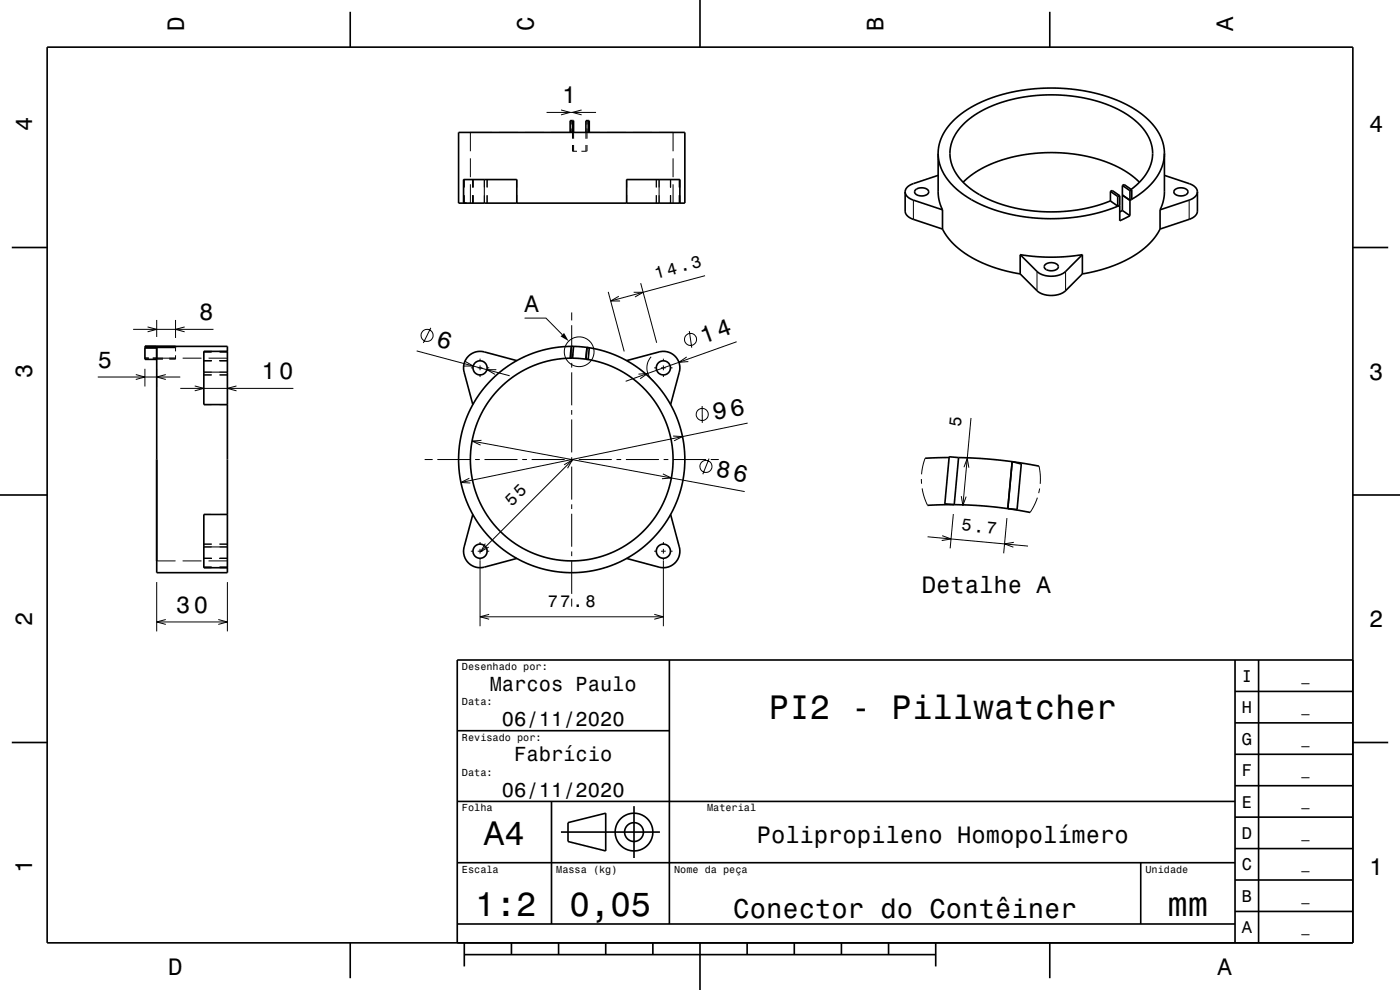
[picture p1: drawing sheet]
<svg xmlns="http://www.w3.org/2000/svg" width="297mm" height="210mm" viewBox="0 0 297 210" stroke-linecap="round" stroke-linejoin="round" font-family="sans-serif">
<g fill="none" stroke="#000" stroke-width=".21">
<path d="M98.3 38.1v1.7M98.5 38.1v1.7M99.8 33.6v4M99.8 39.1v4M100.3 38.1v1.7M102.7 38.1v5M103.3 38.1v1.7M104.4 28.1h-4.6v4M105.9 28.1h4M109.6 38.1v1.7M111.4 28.1h4M116 23.8h10.4"/>
<path d="M116.9 28.1h4.6M119 23.3l2 .5-2 .6M121.2 25.6v.8M121.2 27.3v.8M121.5 28.1v1.3M121.5 30.8v1.3h.9M121.6 28.1l.1 1.3M121.7 30.8v1.3M123.3 32.1h1.1M123.4 23.3l-1.9 .5 1.9 .6M124.3 30.8v1.3M124.5 30.8l-.1 1.3"/>
<path d="M124.5 25.6v.8M124.5 27.3v2.1M127.3 28.1h-3v1.3M128.8 28.1h4M132.9 38.1v1.7M134.3 28.1h4M139.2 38.1v1.7M139.8 28.1h3v4M139.8 38.1v5M142.2 38.1v1.7M142.8 33.6v4M142.8 39.1v4"/>
<path d="M144.1 38.1v1.7M144.2 38.1v1.7M98.3 41.4v1.7M98.5 41.4v1.7M100.3 41.4v1.7M103.3 41.4v1.7M109.6 41.4v1.7M132.9 41.4v1.7M139.2 41.4v1.7M142.2 41.4v1.7M144.1 41.4v1.7M144.2 41.4v1.7"/>
<path d="M149.6 58.5l-20.1 5.3M193.8 42.4v4.1M220 57.6v4.1M226.1 57.6v4.1M252.3 42.4v4.1M20.7 80h17.5M28.2 69.9h17.1M28.8 79.5l1.9 .5-1.9 .5M30.7 78.2v3.8M30.7 76h.9M30.7 76.2h.9M30.7 75.9h.9"/>
<path d="M31.3 69.3l1.9 .6-1.9 .5M32.4 76h4.8M32.4 76.2h2.2M32.4 75.9h.8M33.2 73.5h.1M33.2 67.9v3.6M33.2 78.2v3.8M35.2 79.5l-2 .5 2 .5M37.2 67.9v3.8M37.2 73.7v.8M37.2 75.4v.8h-1.3M38.7 76h4"/>
<path d="M39.2 69.3l-2 .6 2 .5M43.2 78.9h5M43.2 74.7h1.7M43.2 76.5h1.7M43.2 79.5h1.7M43.2 74.5h1.7M44.2 76h4M46.6 74.7h1.6M46.6 76.5h1.6M46.6 79.5h1.6M46.6 74.5h1.6M88.4 74.4l19.7 5.3"/>
<path d="M91.4 69.5l-1.6 3.2M98.7 76.6l1.7 1h-2M99.9 78h.4M101.3 78h1M101.8 76.1v.4M101.8 77.5v1M101.8 79.5v.5M103.3 78h.5M105.3 78.4h-2l1.7 1M111.3 67.5h4.5l3.5 3.5M121.2 73.5h.5l-.1 .8M121.3 66.3v1.7"/>
<path d="M121.3 69v7M121.3 77v1M121.3 79v7M121.5 75.1v.9M129 61.9l3.4 12.7M131.3 62.8l-1.8 1h2M134.4 62h2l-1.7 1M135.4 79.4l2-.2-1.6 1.1M135.9 60.1l3.4 12.6M138.1 75.7a3.5 3.5 0 0 0 .5 5.1M138.8 78h.4M140.2 78h1"/>
<path d="M140.7 76.1v.4M140.7 77.5v1M140.7 79.5v.5M142.2 78h.5M145.7 75.7l-1.7 1.2 2-.2M146.2 70.2l.5 3.6M156.3 72.5l-23.6 8.4M38.2 82.4h24M41.3 81.9l1.9 .5-1.9 .5M43.2 85.8h1.7M46.6 85.8h1.6M50.2 81.9l-2 .5 2 .5"/>
<path d="M90.1 97.5h1.7M92.8 97.5h7M100.1 93.6l57.9 10.7M100.8 97.5h1M102.1 93.4l-2 .2 1.8 .8M102.8 97.5h7M110.8 97.5h1M112.8 97.5h7M119.7 98.6l1.7-1-1 1.7M120.8 97.5h1M121.3 87v1M121.3 89v7"/>
<path d="M121.3 97v1M121.3 99v7M121.4 97.6l-19.4 19.4M122.8 97.5h7M130.8 97.5h1M132.8 97.5h7M140.8 97.5h1M142.8 97.5h7M142.8 92.5l2 .1-1.8 .9M149 86.1v3.6M150.4 97.3l-1.3 3.3M150.8 97.5h1.7"/>
<path d="M158.6 89.8l-60.8 12.5M196.3 97.2l-.5 1.7-.3 1.7M204.5 99.1l.7-1.9 .3 2M206 88.7l-1.7 18.5M220.4 98.9l.3 2v1.7M33.2 119h4M38.7 119h4M43.2 118.5h1.7M43.2 109.1h1.7M43.2 116h5M43.2 115.4h1.7M43.2 118.4h1.7"/>
<path d="M44.2 119h4M46.6 118.5h1.6M46.6 109.1h1.6M46.6 115.4h1.6M46.6 118.4h1.6M48.2 119.8v.2M99.6 101.4l-1.8 .9 2 .2M99.9 116.9h.4M101.3 116.9h1M101.8 115v.4M101.8 116.4v1M101.8 118.4v14.4"/>
<path d="M103 115.3l-1 1.7 1.7-1M103.3 116.9h.5M121.3 107v1M121.3 109v7M121.3 117v1M121.3 119v7M138.8 116.9h.4M140.2 116.9h1M140.6 100.5l1.8 .9-2 .2M140.7 115v.4M140.7 116.4v1M140.7 118.4v14.4"/>
<path d="M142.2 116.9h.5M195.5 101.6v1M195.6 103.6l.4 1.7 .8 1.9M196.8 113.9l21.3 1.9M199.9 113.6l1.9 .7-2 .4M202.2 109l-.6 7.3M203.9 105.3l.4 1.9 .7-1.9M213.6 109.9l-.7 7.5M215.1 115l-2 .4 1.9 .7M220.1 105.6l-.7 1.6-.9 1.5M220.5 103.6l-.1 1M33.2 123.5v10.4"/>
<path d="M33.2 131.9h15M35.2 131.4l-2 .5 2 .6M43.2 120.3h1.7M43.2 120.4h1.7M46.3 131.4l1.9 .5-1.9 .6M46.6 120.3h1.6M48.2 120.2v.2h-1.6M48.2 123.5v10.4M101.8 130.8h38.9M103.8 130.3l-2 .5 2 .6M121.3 127v1.7M138.8 130.3l1.9 .5-1.9 .6"/>
<circle cx="90.6" cy="71.1" r="1.28"/>
<circle cx="122.9" cy="74.6" r="3.2"/>
<circle cx="146.5" cy="72" r="1.28"/>
<circle cx="149" cy="87.9" r="1.28"/>
<circle cx="149.8" cy="98.9" r="1.28"/>
</g>
<g fill="none" stroke="#000" stroke-width=".35">
<path d="M10 10h277v190h-277zM74.3 2.5v7.5M148.5 0v10M222.7 2.5v7.5M97.3 28.1h48v15h-48zM121 28.1v-2.5h.7v2.5M121.5 25.6v2.5M124.3 28.1v-2.5h.7v2.5M124.8 25.6v2.5M199 32.5v8.8l.3 1.6 .6 1.6M199 32.5l.1-1.3 .5-1.6 1.3-2.5 2.3-2.4 3.1-2.1 3.7-1.7 4.2-1.3 4.5-.7 4.3-.2 4.7 .2 4.3 .8 4.2 1.3 3.7 1.7 3.2 2.2 2.2 2.4 .6 1.1 .7 1.6 .4 2.5M199 32.5l.2 1.9 .8 2 1.1 1.7 1.5 1.7 1.9 1.5 2.3 1.4 2.7 1.3 2.6 .9 2.7 .7 3.4 .5 3.5 .3 3.2-.1 3.5-.3 3.1-.5 3.2-.8 2.8-1.1-.4 .1"/>
<path d="M199 37.2l-5.8 2-.9 .7-.3 .8M204.3 38.7l1.6-1.4 1.6-1.1 2.2-1.2 2.3-.9 2.4-.7 2.9-.6 2.9-.3 2.8-.1 2.9 .1 2.7 .3 2.6 .5 2.5 .7 2.3 .9 2.1 1 2 1.3 1.6 1.5M238.1 39.3v5.3M238.1 39.3l1.6 1.1M238.1 39.3l.4-.1 1.6 1.1M247 37.2l5.8 2 .9 .7 .3 .8M247 32.5v8.9l-.3 1.6-.6 1.5M247 32.5l-.4 2.6-.5 1.3-.8 1.3-2.1 2.3-3.1 2.3M2.5 52.5h7.5M98.3 43.1v-5h11.3v5M132.9 43.1v-5h11.3v5M192 40.7v4.2l.6 1 1 .6 6.3 2.1"/>
<path d="M192 40.7l.3 .8 .9 .7 6.7 2.3M194.2 40.3a1.97 1.97 0 0 1 2.8 .3 1.34 1.34 0 0 1-1.8 .9 .88 .88 0 0 1-.9-.3 .88 .88 0 0 1-.1-.9zM199.9 48.6l1 1.6 1.4 1.6 1.7 1.4 2.1 1.4 2.5 1.2 2.2 .9 2.7 .8 2.9 .6M199.9 44.5v4.1M216.4 58.1l3.6 3.6a5.1 5.1 0 0 0 6.1 0l3.5-3.6M216.4 54l3.6 3.6a5.1 5.1 0 0 0 6.1 0l3.5-3.6M216.4 54l2.7 .4 3.5 .2 3.7-.2 3.3-.4M216.4 54v4.1M221.7 56.2a1.97 1.97 0 0 1 2.8 .2 1.23 1.23 0 0 1-1.7 1 1.03 1.03 0 0 1-1.2-1.1zM229.6 54v4.1M235.6 40.6l.3-.2 1.6 1.1M235.6 40.6v2"/>
<path d="M235.6 42.6l1.5 1.1M235.6 40.6l1.5 1.1M237.1 41.7v2M237.5 41.5v5.3l2.2-1M237.5 41.5l-.4 .2M238.1 44.6l-.6 .4M238.1 44.6l1.6 1.2M239.7 40.4v5.4M240 40.2l1.4-1.2 1.2-1.3 .8-1.2 .7-1.4 .3-1.4 .1-1.3-.1-1.3-.5-1.4-.7-1.4-.9-1.2-2.5-2.3-3.3-2-4.3-1.5-4.2-.8-5-.4-4.7 .3-4.5 .9-4 1.4-3.5 2.1-1.6 1.3-1.1 1.1-.9 1.3-.6 1.3-.5 2v1.7l.4 1.8 1 1.7 1.4 1.7 2.1 1.8 2.2 1.3 2.6 1.1 2.6 .9 2.8 .6 3.4 .4 3 .1 3.3-.1 3.1-.4 3.3-.8 2.8-1M240.1 40.3v2l-.4 .2-1.6-1.1M240.1 40.3l-.4 .1M246.1 48.6l-1 1.7-1.4 1.5-1.7 1.4-1.9 1.3-2.3 1.2-2.7 1-2.9 .9-2.6 .5"/>
<path d="M246.1 44.5v4.1M249.2 40.3a1.97 1.97 0 0 1 2.8 .3 1.32 1.32 0 0 1-1.8 .9 .87 .87 0 0 1-.9-.3 .87 .87 0 0 1-.1-.9zM254 40.7v4.2l-.5 .9-1 .7-6.4 2.1M254 40.7l-.4 .9-.9 .7-6.6 2.2M287 52.5h7.5M30.7 73.8h2.5M33.2 73.4v48.1h15v-48l-17.5-.1v2.8h2.5M37.2 73.5v.2h-6.5M48.2 74.5h-5v11.3h5M109.6 76.5l-6.9-1.8a3.5 3.5 0 0 0-4.2 4.2l1.8 6.9M121.2 73.5l-4.5 .4-2.4 .6-2.1 .8-4 2.1-2 1.4-1.7 1.5-1.7 1.9-1.4 1.8-2.1 3.9-1.4 4.3-.4 2.2-.2 2.5 .1 2.5 .3 2.5 1.2 4.3 2 4 1.5 2 1.4 1.8 3.4 2.9 3.9 2.3 4.2 1.5 2.2 .5 2.5 .2h2.5l2.5-.2 4.3-1.1 4.1-1.9 3.7-2.6 1.6-1.6 1.5-1.7 2.4-3.8 1.6-3.9 .6-2.4 .4-2.5 .1-2.5-.1-2.2-.3-2-.6-2.4-1.6-4-1.3-2.1-1.3-1.9-1.6-1.8-1.6-1.6-2-1.5-1.9-1.2-3.9-1.7-2.4-.7-2.2-.4M121.2 73.4l.5 .1"/>
<path d="M121.2 73.4l-.2 2.5 .5 .1M121.5 76l-4 .3-3.9 1.1-3.8 1.9-3.1 2.4-2.8 3.2-2.1 3.4-1.4 4-.6 4.2 .2 4 .9 3.9 1.8 3.9 2.3 3.2 2.9 2.8 3.6 2.3 3.9 1.6 4.2 .7h4l4.1-.9 2.1-.8 1.8-.9 3.5-2.4 2.8-2.8 2.4-3.5 1.5-3.7 .9-4.2v-4l-.7-3.9-1.5-4-2.1-3.4-2.9-3.1-3.5-2.4-3.8-1.8-3.9-.9M121.5 76l2.8 .2M121.7 73.5l2.8 .2M121.7 73.5l-.2 2.5M124.5 73.7l-.2 2.5M124.5 73.7l.5 .1-.2 2.4h-.5M132.9 76.5l6.9-1.8a3.5 3.5 0 0 1 4.3 4.2l-1.8 6.9M201.3 97l-5 .2M203.4 97.1l5.6 .2 5.7 .6M203.4 97.1l-1 10M203.4 97.1l-2-.2-1 10 2 .2"/>
<path d="M214.7 97.9l5.7 1M214.7 97.9l-.9 10M214.7 97.9l2 .5-.9 9.7-2-.2M0 105h10M48.2 109.1h-5v11.3h5M100.3 109.1l-1.8 6.9a3.5 3.5 0 0 0 4.2 4.3l6.9-1.8M142.3 109.1l1.8 6.9a3.5 3.5 0 0 1-4.3 4.3l-6.9-1.8M202.4 107.1l5.7 .2 5.7 .6M202.4 107.1l-5.6 .1M213.8 107.9l4.7 .8M287 105h10M142 140v56"/>
<path d="M262 140v60M267 140v60M287 140h-190v60M2.5 157.5h7.5M97 155h45M262 153.3h25M262 146.7h25M287 157.5h7.5M97 170h165M117 170v26M119 176.5h21M120.5 174.5l8-2v8l-8-2z"/>
<path d="M134.5 171v11M262 173.3h25M262 166.7h25M262 160h25M97 196h165M97 183h165M242 183v13M262 193.3h25M262 186.7h25M262 180h25M74.3 200v7.5M98.5 202.5h100"/>
<path d="M98.5 200v5M108.5 200v2.5M118.5 200v2.5M128.5 200v2.5M138.5 200v2.5M148.5 200v10M158.5 200v2.5M168.5 200v2.5M178.5 200v2.5M188.5 200v2.5M198.5 200v5M222.7 200v7.5"/>
<circle cx="101.8" cy="78" r="1.5"/>
<circle cx="140.7" cy="78" r="1.5"/>
<circle cx="101.8" cy="116.9" r="1.5"/>
<circle cx="140.7" cy="116.9" r="1.5"/>
<circle cx="134.5" cy="176.5" r="2"/>
<circle cx="134.5" cy="176.5" r="4"/>
</g>
<path d="M118.9 71.4l.8-.8 .9 1.8z" fill-rule="evenodd" fill="#000"/>
<g font-size="7.2">
<text x="163.1" y="152.6">PI2 - Pillwatcher</text>
<text x="102.7" y="179.3">A4</text>
<text x="100.8" y="194.3">1:2</text>
<text x="120.8" y="194.3">0,05</text>
<text x="247.7" y="194.3">mm</text>
</g>
<text font-size="5.8" x="155.6" y="194.6">Conector do Contêiner</text>
<text font-size="5.1" x="92.4" y="73.4" transform="rotate(15 92.4 73.4)">6</text>
<g font-size="5">
<text x="39" y="6.5" transform="rotate(-90 39 6.5)">D</text>
<text x="113.2" y="6.5" transform="rotate(-90 113.2 6.5)">C</text>
<text x="187.4" y="6.5" transform="rotate(-90 187.4 6.5)">B</text>
<text x="261.6" y="6.5" transform="rotate(-90 261.6 6.5)">A</text>
<text x="119.2" y="21.8">1</text>
<text x="6.8" y="27.8" transform="rotate(-90 6.8 27.8)">4</text>
<text x="290.5" y="28.1">4</text>
<text x="42.2" y="67.9">8</text>
<text x="111.3" y="66.3">A</text>
<text x="20.7" y="78">5</text>
<text x="149.2" y="72.9" transform="rotate(-20 149.2 72.9)">14</text>
<text x="6.8" y="80.3" transform="rotate(-90 6.8 80.3)">3</text>
<text x="55.5" y="80.4">10</text>
<text x="290.5" y="80.6">3</text>
<text x="151.6" y="89.2" transform="rotate(-12 151.6 89.2)">96</text>
<text x="151.7" y="101.1" transform="rotate(10 151.7 101.1)">86</text>
<text x="195.6" y="125.8">Detalhe A</text>
<text x="37.4" y="129.9">30</text>
<text x="6.8" y="132.8" transform="rotate(-90 6.8 132.8)">2</text>
<text x="290.5" y="133.1">2</text>
<text x="160.5" y="178.8">Polipropileno Homopolímero</text>
<text x="6.8" y="185.3" transform="rotate(-90 6.8 185.3)">1</text>
<text x="290.5" y="185.6">1</text>
<text x="35.7" y="206.8">D</text>
<text x="258.3" y="206.8">A</text>
</g>
<g font-size="4.3">
<text x="103.9" y="146.5">Marcos Paulo</text>
<text x="106.5" y="154">06/11/2020</text>
<text x="109.1" y="161.5">Fabrício</text>
<text x="106.5" y="169">06/11/2020</text>
</g>
<g font-size="3.6">
<text x="139.2" y="59.2" transform="rotate(-15 139.2 59.2)">14.3</text>
<text x="203.8" y="90.6" transform="rotate(-85 203.8 90.6)">5</text>
<text x="108.6" y="107.6" transform="rotate(-45 108.6 107.6)">55</text>
<text x="203.9" y="112.5" transform="rotate(5 203.9 112.5)">5.7</text>
<text x="116.2" y="128.8">77.8</text>
<text x="263.4" y="144.6">I</text>
<text x="263.4" y="151.3">H</text>
<text x="263.4" y="158">G</text>
<text x="263.4" y="164.6">F</text>
<text x="263.4" y="171.3">E</text>
<text x="263.4" y="178">D</text>
<text x="263.4" y="184.6">C</text>
<text x="263.4" y="191.3">B</text>
<text x="263.4" y="198">A</text>
</g>
<g font-size="2.9">
<text x="276.1" y="144.4">_</text>
<text x="276.1" y="151">_</text>
<text x="276.1" y="157.7">_</text>
<text x="276.1" y="164.4">_</text>
<text x="276.1" y="171">_</text>
<text x="276.1" y="177.7">_</text>
<text x="276.1" y="184.4">_</text>
<text x="276.1" y="191.1">_</text>
<text x="276.1" y="197.7">_</text>
</g>
<g font-size="2.2">
<text x="98" y="142.1">Desenhado por:</text>
<text x="98" y="149.6">Data:</text>
<text x="98" y="157.1">Revisado por:</text>
<text x="98" y="164.6">Data:</text>
<text x="98" y="172.1">Folha</text>
<text x="150" y="172.1">Material</text>
<text x="98" y="185.1">Escala</text>
<text x="118" y="185.1">Massa (kg)</text>
<text x="143" y="185.1">Nome da peça</text>
<text x="243" y="185.1">Unidade</text>
</g>
</svg>
